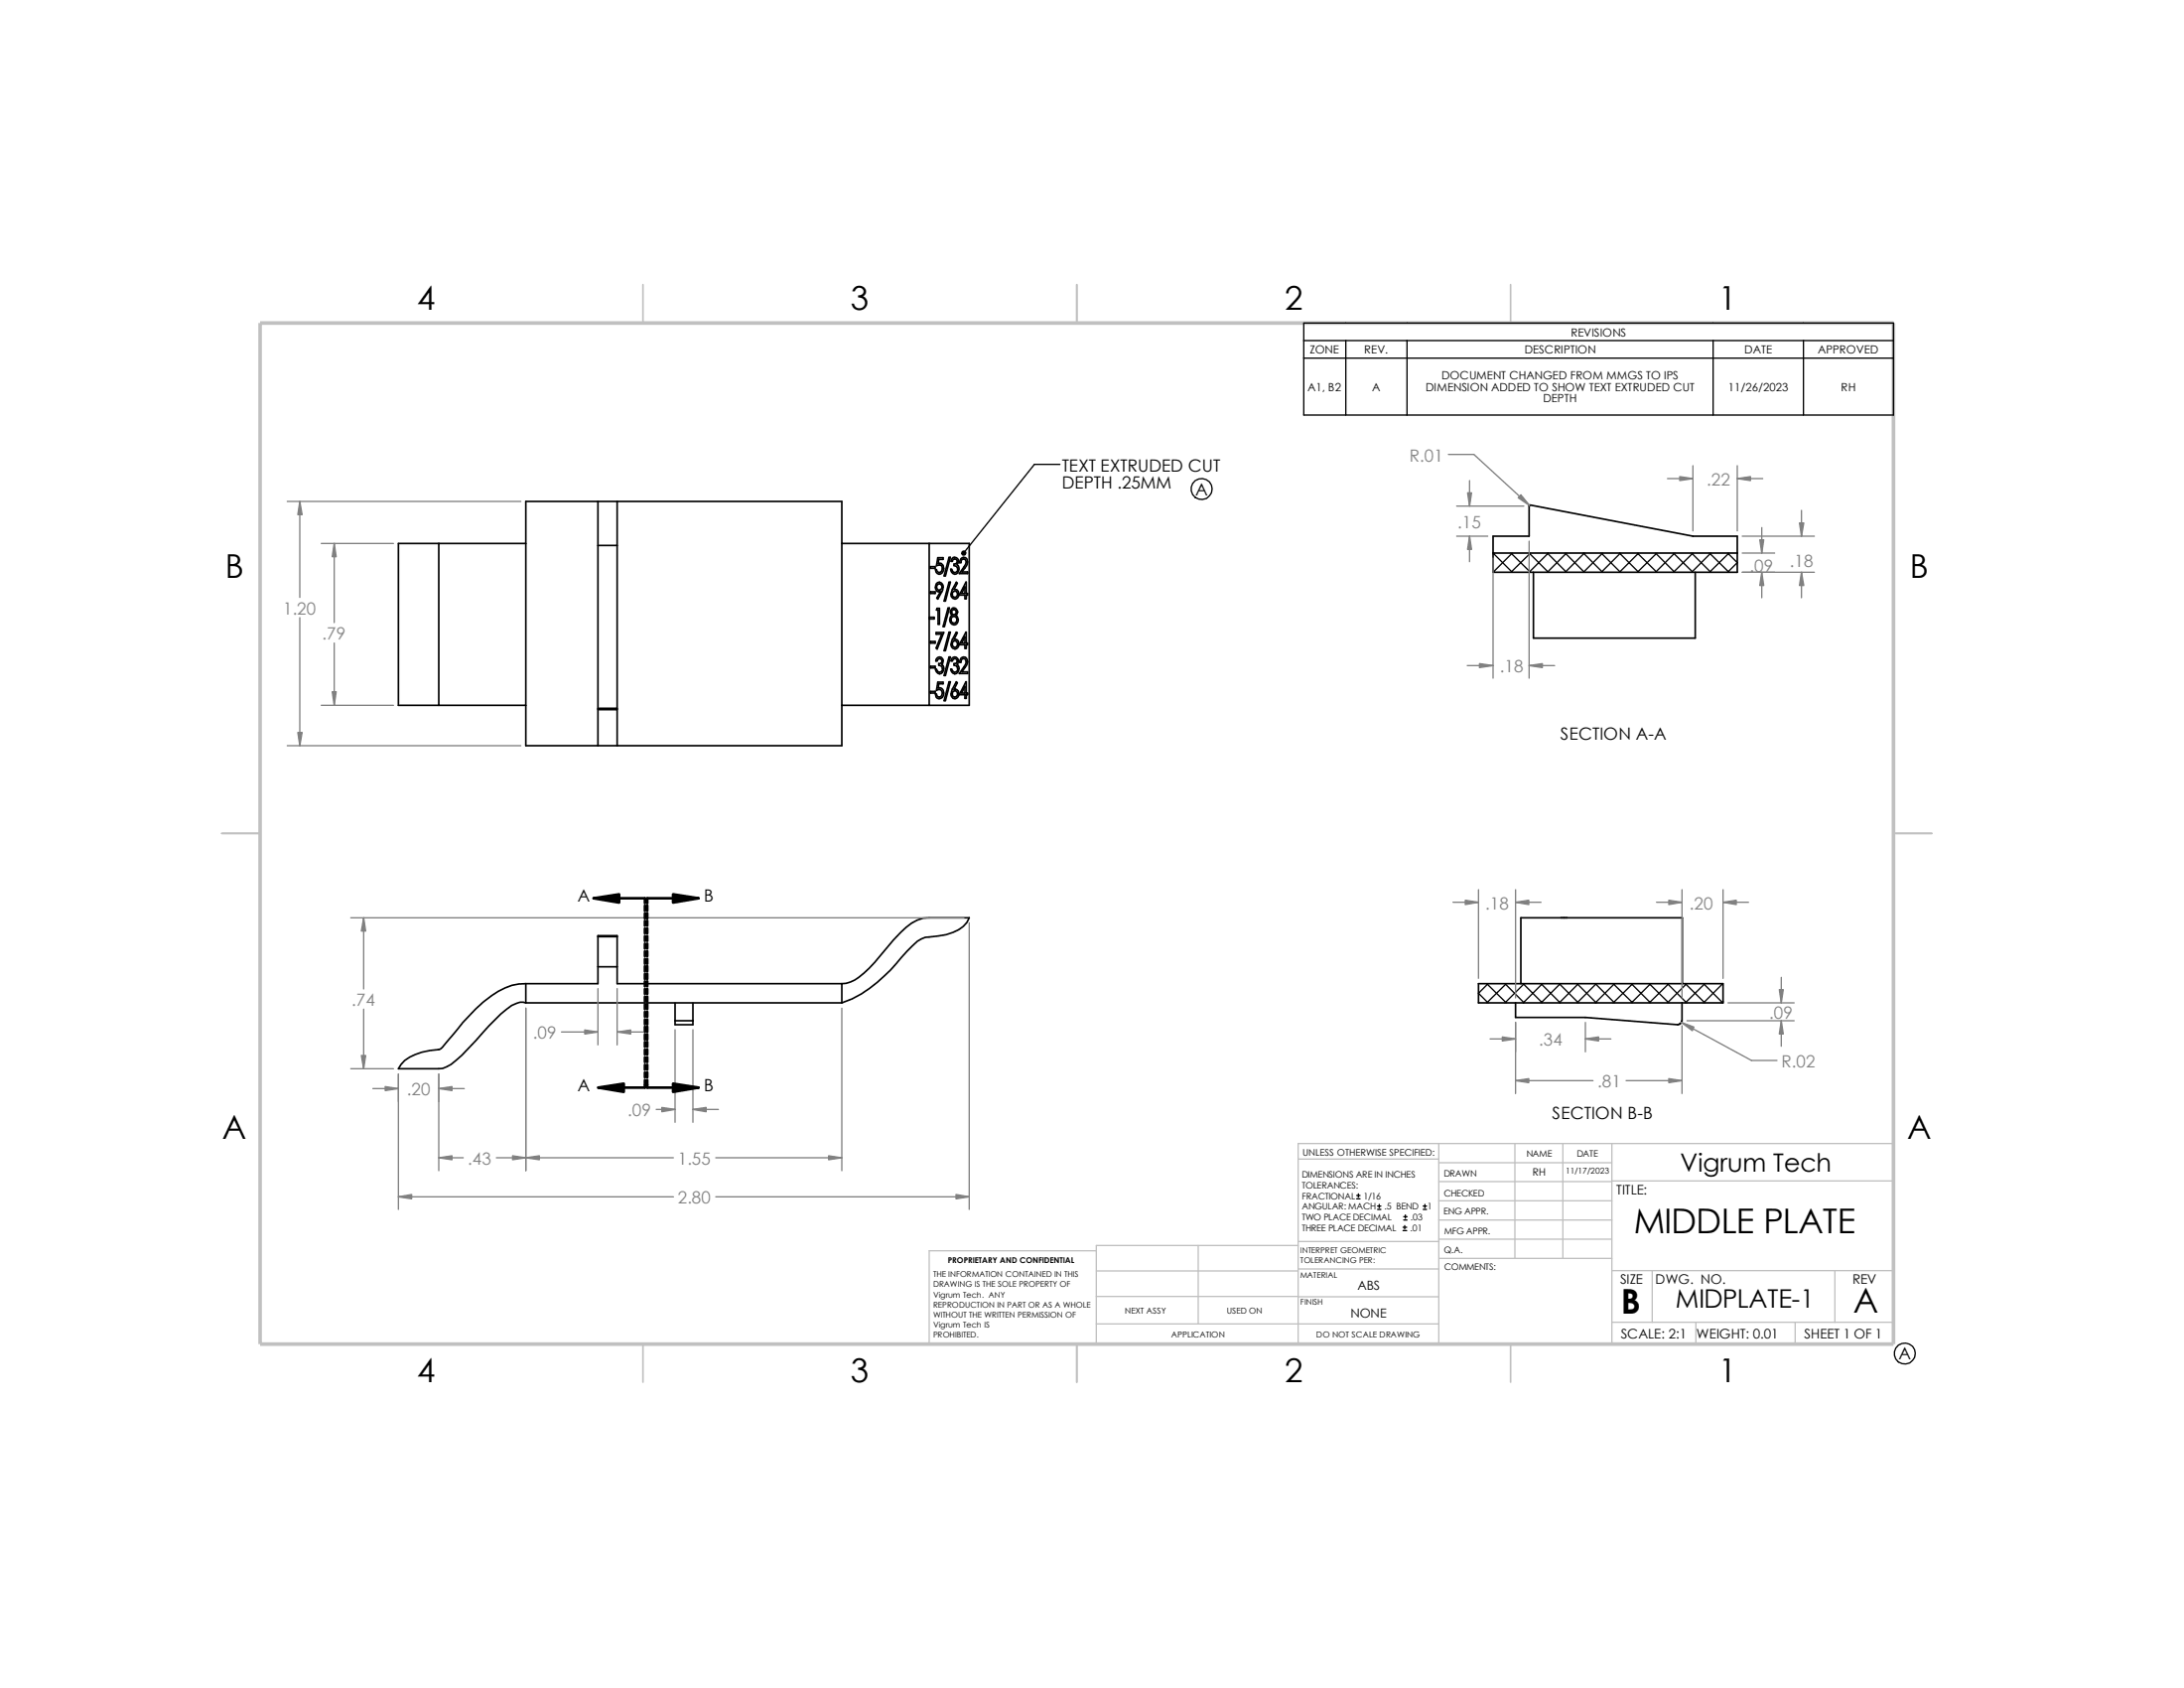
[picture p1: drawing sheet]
<svg xmlns="http://www.w3.org/2000/svg" width="279mm" height="216mm" viewBox="0 0 279 216" stroke-linecap="round" stroke-linejoin="round" font-family="sans-serif">
<g fill="none" stroke="#c0c0c0" stroke-width=".17">
<path d="M140.3 160h-21.4v11.9M153.3 159.3v10M166.1 148.3h18M166.1 159.3h-25.8v12.6M166.1 158.8h18M184.1 148.7h22.1M184.1 151.1h22.1M184.1 153.6h22.1M184.1 158.5h22.1M184.1 156h22.1M184.1 146.3v25.6M193.8 146.3v14.7"/>
<path d="M199.9 146.3v14.7M206.2 151h36M206.2 146.3v25.6M242.2 146.3h-76.1v25.6M140.3 169.3h43.8M140.3 162.6h25.8M140.3 165.8h25.8M166.1 162.3h18M166.1 165.9h18M184.1 161h22.1M206.2 169.1h36M206.2 162.5h36"/>
<path d="M211.4 162.5v6.6M217 169.1v2.8M229.7 169.1v2.8M234.7 162.5v6.6"/>
</g>
<path d="M82.3 36.4v4.9M137.8 36.4v4.9M193.3 36.4v4.9M28.4 106.6h4.9M242.2 106.6h4.9M82.3 171.9v4.9M137.8 171.9v4.9M193.3 171.9v4.9" fill="none" stroke="#c0c0c0" stroke-width=".21"/>
<path d="M33.3 41.3h208.9v130.6h-208.9z" fill="none" stroke="#c0c0c0" stroke-width=".47"/>
<g fill="none" stroke="#000" stroke-width=".21">
<path d="M56.1 69.5h11.2M56.1 69.5h-5.1v20.7h5.1M56.1 69.5v20.7M67.3 64.1h40.4v31.3h-40.4zM76.5 64.1v26.5M76.5 69.8h2.5M79 64.1v26.5M107.7 69.5h11.2M118.9 69.5v20.7M118.9 69.5h5.1v20.7h-5.1M118.9 79h.6v.2h-.6zM119 72.5h.6v.2h-.6z"/>
<path d="M119 75.7h.6v.2h-.6zM119.8 74.6a.5 .5 0 0 1 .6 0 .5 .5 0 0 1 .2 .5v.3l-.6 1.2-.2-.1 .5-.8h-.2a.6 .6 0 0 1-.4-.9zM119.9 74.8a.37 .37 0 0 1 .5 0 .37 .37 0 0 1 0 .5 .37 .37 0 0 1-.5 .1 .42 .42 0 0 1 0-.6zM119.9 77.8h.3v2h-.2v-1.8h-.2zM120 71.3h.6v.2h-.5l-.1 .6h.1a.63 .63 0 0 1 .6 .9 .51 .51 0 0 1-.4 .4 .51 .51 0 0 1-.5-.2l-.1-.3h.1v.1a.35 .35 0 0 0 .3 .2 .35 .35 0 0 0 .4-.2l.1-.3a.45 .45 0 0 0-.3-.4 .45 .45 0 0 0-.5 0zM121.3 77.8h.2l-.7 2.3h-.2zM121.4 71.3h.2l-.7 2.4h-.1zM121.4 74.5h.2l-.7 2.4h-.1zM121.8 77.9a.45 .45 0 0 1 .5-.1 .45 .45 0 0 1 .2 .5l-.1 .3-.1 .1a.66 .66 0 0 1 .3 .7 .66 .66 0 0 1-.6 .5 .68 .68 0 0 1-.5-.5 .68 .68 0 0 1 .3-.7 .52 .52 0 0 1 0-.8zM121.9 75.7a.34 .34 0 0 1 .3-.1 .34 .34 0 0 1 .3 .3 .37 .37 0 0 1-.3 .5 .37 .37 0 0 1-.4-.5zM122 71.3a.53 .53 0 0 1 .6 .3 .53 .53 0 0 1-.2 .6 .7 .7 0 0 1 .3 .7 .7 .7 0 0 1-.6 .5 .66 .66 0 0 1-.5-.6h.2a.41 .41 0 0 0 .6 .4 .41 .41 0 0 0-.1-.8l-.3-.1v-.2a.33 .33 0 0 0 .5-.3 .33 .33 0 0 0-.6-.2l-.1 .2h-.1v-.2zM122.3 74.5l.2 .1-.5 .8a.62 .62 0 0 1 .7 .5 .62 .62 0 0 1-.4 .7 .52 .52 0 0 1-.6-.6l.1-.6z"/>
<path d="M122.9 71.5a.49 .49 0 0 1 .6-.2 .49 .49 0 0 1 .3 .6 2.02 2.02 0 0 1-.7 1.3h.7v.2h-1.1l.8-1.2a.54 .54 0 0 0-.1-.7h-.3l-.1 .2-.1 .3h-.1zM123.4 75.1v.8h-.4zM123.6 74.5v1.4h.2v.2h-.2v.5h-.2v-.5h-.7zM191 68.6h4.6v-3.9l.2-.1 20.8 4h5.6v4.6h-31.2zM191 70.7h31.2M216.9 73.2v8.4h-20.7v-8.4M56.1 90.2h11.2M76.5 90.8v4.6M76.5 90.6h2.5M76.5 90.8h2.5M76.5 90.6v.2M79 90.6v.2"/>
<path d="M79 90.8v4.6M107.7 90.2h11.2M119 82h.6v.3h-.6zM119 88.4h.6v.2h-.6zM119 85.2h.6v.2h-.6zM119.8 80.9h.9l-.8 2.1-.1-.1 .7-1.8h-.7zM119.9 84.2a.45 .45 0 0 1 .5-.1 .45 .45 0 0 1 .2 .4v.3l-.1 .2a.7 .7 0 0 1 .2 .7 .7 .7 0 0 1-.5 .5 .67 .67 0 0 1-.5-.6h.1a.4 .4 0 0 0 .5 .4 .4 .4 0 0 0 .2-.7l-.1-.1-.3-.1v-.2a.32 .32 0 0 0 .4-.4 .32 .32 0 0 0-.5-.1l-.1 .1h-.2zM120 87.2h.6v.3h-.5l-.1 .5h.1a.71 .71 0 0 1 .6 .7 .71 .71 0 0 1-.6 .7l-.2-.1-.1-.1-.1-.4h.1a.37 .37 0 0 0 .6 .3 .54 .54 0 0 0-.1-.9l-.5 .1zM121.4 80.9h.2l-.7 2.3h-.1zM121.4 87.2h.2l-.7 2.4h-.1zM121.4 84h.2l-.7 2.4h-.1zM121.8 84.2a.45 .45 0 0 1 .6-.1 .45 .45 0 0 1 .2 .4v.3l-.2 .2a.7 .7 0 0 1 .3 .7 .7 .7 0 0 1-.6 .5 .67 .67 0 0 1-.5-.6h.2a.4 .4 0 0 0 .5 .4 .4 .4 0 0 0 .2-.7l-.2-.1-.3-.1v-.2a.32 .32 0 0 0 .5-.4 .32 .32 0 0 0-.6-.1l-.1 .1h-.1z"/>
<path d="M121.9 82.1a.39 .39 0 0 1 .6 .1 .39 .39 0 0 1-.2 .6 .4 .4 0 0 1-.4-.2 .4 .4 0 0 1 0-.5zM122 88.4a.38 .38 0 0 1 .5 .4 .38 .38 0 0 1-.6 .3l-.1-.5zM122.3 87.2l.2 .1-.5 .9a.59 .59 0 0 1 .7 .6 .59 .59 0 0 1-.8 .5 .7 .7 0 0 1-.1-.9zM122.3 80.9h.2l-.5 .9a.62 .62 0 0 1 .7 .5 .62 .62 0 0 1-.5 .7 .62 .62 0 0 1-.4-1zM122.9 84.2a.49 .49 0 0 1 .6-.1 .49 .49 0 0 1 .3 .5 2.22 2.22 0 0 1-.7 1.3h.7v.2h-1.1l.8-1.1a.58 .58 0 0 0-.1-.8h-.3l-.1 .2-.1 .3h-.1zM123.4 81.4v.9h-.4zM123.4 87.8v.8h-.4zM123.6 80.9v1.4h.2v.2h-.2v.4h-.2v-.4h-.7zM123.6 87.2v1.4h.2v.3h-.2v.4h-.2v-.4h-.7zM76.5 119.8v6h-9.2M76.5 119.8h2.5M76.5 119.8v-.1h2.5v.1"/>
<path d="M79 119.8v6h28.7M199.7 117.4h.8M67.3 125.8v2.5M67.3 128.3h40.4M67.3 125.8a8.2 8.2 0 0 0-5.5 2.3 61.1 61.1 0 0 0-5.2 5.8l-.3 .3a9.7 9.7 0 0 0-4.5 1.4l-.8 1.1h5.1a3.6 3.6 0 0 0 2.3-1.1l2.5-2.5 1.6-1.9a16.7 16.7 0 0 1 2.9-2.6 1.99 1.99 0 0 1 1.9-.3M76.5 123.7h2.5M86.4 130.6v.5h2.2v-.5M86.4 130.6h2.2M86.4 128.3v2.3M88.6 128.3v2.3M107.7 125.8a4.1 4.1 0 0 0 2.8-1.3l2-2.2a23.9 23.9 0 0 1 4.1-4.2l.7-.4 .8-.3h5.9a3.3 3.3 0 0 1-2.1 1.9 13.2 13.2 0 0 1-3.5 .6l-.5 .2a13.1 13.1 0 0 0-3.3 3.2 17.2 17.2 0 0 1-6.9 5M107.7 125.8v2.5"/>
<path d="M189.1 125.8h31.3v2.5h-31.3zM193.9 128.3v1.8h8.9l11.8 1a.59 .59 0 0 0 .6-.5v-2.3M194.6 125.8v-8.4h20.6v8.4"/>
<circle cx="122" cy="78.3" r=".32"/>
<circle cx="122" cy="79.3" r=".42"/>
</g>
<g fill="none" stroke="#000" stroke-width=".17">
<path d="M135.6 59.4h-3.3l-9 11.3M166.8 41.3h75.4v11.8h-75.4zM166.8 43.6h75.4M166.8 45.8h75.4M172.2 43.6v9.5M180 43.6v9.5M219.2 43.6v9.5M230.7 43.6v9.5M191 73l.2 .2M191 70.7l2.5 2.5M191.2 70.7l-.2 .2M193.3 70.7l2.5 2.5"/>
<path d="M193.5 70.7l-2.5 2.5M195.6 70.7l2.5 2.5M195.8 70.7l-2.5 2.5M198 70.7l2.4 2.5M198.1 70.7l-2.5 2.5M200.2 70.7l2.5 2.5M200.4 70.7l-2.4 2.5M202.6 70.7l2.4 2.5M202.7 70.7l-2.5 2.5M204.9 70.7l2.4 2.5M205 70.7l-2.4 2.5M207.2 70.7l2.4 2.5"/>
<path d="M207.3 70.7l-2.4 2.5M209.5 70.7l2.5 2.5M209.6 70.7l-2.4 2.5M211.8 70.7l2.4 2.5M212 70.7l-2.5 2.5M214.1 70.7l2.5 2.5M214.2 70.7l-2.4 2.5M216.4 70.7l2.5 2.5M216.6 70.7l-2.5 2.5M218.7 70.7l2.5 2.5M218.9 70.7l-2.5 2.5M221 70.7l1.2 1.3-1.2 1.2"/>
<path d="M221.2 70.7l-2.5 2.5M190.2 125.8l2.5 2.5M190.4 125.8l-1.3 1.2 1.3 1.3M192.5 125.8l2.5 2.5M192.7 125.8l-2.5 2.5M194.9 125.8l2.4 2.5M195 125.8l-2.5 2.5M197.1 125.8l2.5 2.5M197.3 125.8l-2.4 2.5M199.5 125.8l2.4 2.5M199.6 125.8l-2.5 2.5M201.8 125.8l2.4 2.5"/>
<path d="M201.9 125.8l-2.4 2.5M204.1 125.8l2.4 2.5M204.2 125.8l-2.4 2.5M206.4 125.8l2.5 2.5M206.5 125.8l-2.4 2.5M208.7 125.8l2.5 2.5M208.9 125.8l-2.5 2.5M211 125.8l2.5 2.5M211.2 125.8l-2.5 2.5M213.3 125.8l2.5 2.5M213.5 125.8l-2.5 2.5M215.6 125.8l2.5 2.5"/>
<path d="M215.8 125.8l-2.5 2.5M217.9 125.8l2.5 2.5M218.1 125.8l-2.5 2.5M220.2 125.8l.2 .2M220.4 125.8l-2.5 2.5M220.4 128.1l-.2 .2M173.6 153.3h.4M173.6 152.9h.4M173.8 152.7v.4M176.2 154.7h.5M176.2 154.3h.5M176.4 154.1v.4"/>
<path d="M179.5 157.4h.5M179.5 157h.5M179.6 156h.4M179.6 155.6h.4M179.7 156.8v.4M179.8 155.4v.4M182.1 154.7h.4M182.1 154.3h.4M182.3 154.1v.4"/>
<circle cx="153.7" cy="62.6" r="1.35"/>
<circle cx="243.7" cy="173.1" r="1.35"/>
</g>
<path d="M123.1 70.6a.27 .27 0 0 1 .4-.1 .27 .27 0 0 1 0 .4 .27 .27 0 0 1-.4 .1l.2-.3-.2 .3-.1-.2z" fill-rule="evenodd" fill="#000" stroke="#000" stroke-width=".17"/>
<g fill="none" stroke="#808080" stroke-width=".17">
<path d="M185.3 58.1h3.3l7.1 6.5M216.6 59.6v8.3M222.2 59.6v8.3M36.7 64.1h29.9M38.4 64.1v12.3M38.4 79v16.4M41.1 69.5h9.2M42.8 69.5v10.1M186.4 68.6h3.9M186.4 64.7h8.5M188 61.5v3.2M188 68.6v3.2"/>
<path d="M191 71.4v15.3M195.6 69.2v17.5M213.3 61.2h3.3M222.2 61.2h3.3M222.9 68.6h9.2M222.9 73.2h9.2M222.9 70.7h4.1M225.4 67.5v3.2M225.4 73.2v3.3M230.5 65.3v3.3M230.5 73.2v3.3M36.7 95.4h29.9"/>
<path d="M41.1 90.2h9.2M42.8 82.3v7.9M187.7 85.1h3.3M195.6 85.1h3.3M44.9 117.4h78.4M46.5 117.4v9.1M124 118v36.7M185.9 115.4h3.2M189.1 113.8v11.3M193.9 115.4h3.2M193.9 113.8v13.8M211.9 115.4h3.3"/>
<path d="M215.2 113.8v13.8M220.4 113.8v11.3M220.4 115.4h3.3M44.9 136.7h5.4M46.5 129.1v7.6M47.7 139.2h3.3M51 137.4v17.3M56.1 137.4v12.3M56.1 139.2h3.3M67.3 128.9v20.8M71.8 132h4.7M76.5 126.4v7.2"/>
<path d="M79 126.4v7.2M79 132h3.3M86.4 131.7v11.9M88.6 131.7v11.9M107.7 128.9v20.8M190.6 132.9h3.3M193.9 130.8v9.1M193.9 138.2h9.9M202.8 130.8v3.7M202.8 132.9h3.3M208 138.2h7.2M215.1 130.8l9 4.8h3.2"/>
<path d="M215.2 131.2v8.7M215.8 130.6h13.7M221.1 128.3h8.4M227.9 125v3.3M227.9 130.6v3.2M51 153.1h35.1M56.1 148.1h3.2M63.5 148.1h22.6M83.9 141.9h2.5M88.6 141.9h3.3M91.6 148.1h16.1M91.6 153.1h32.4"/>
</g>
<g fill="#808080" stroke="#808080" stroke-width=".17">
<path d="M38.1 93.7h.6l-.3 1.7z"/>
<path d="M38.4 64.1l.3 1.7h-.6z"/>
<path d="M42.5 88.5h.5l-.2 1.7z"/>
<path d="M42.8 69.5l.2 1.7h-.5z"/>
<path d="M230.5 73.2l.3 1.7h-.6z"/>
<path d="M225.4 73.2l.2 1.7h-.5z"/>
<path d="M230.2 66.9h.6l-.3 1.7z"/>
<path d="M189.3 84.9l1.7 .2-1.7 .3z"/>
<path d="M194.6 63.3l1.1 1.3-1.5-.9z"/>
<path d="M195.6 85.1l1.7-.2v.5z"/>
<path d="M214.9 61l1.7 .2-1.7 .3z"/>
<path d="M225.1 69h.5l-.2 1.7z"/>
<path d="M222.2 61.2l1.7-.2v.5z"/>
<path d="M187.7 63h.6l-.3 1.7z"/>
<path d="M188 68.6l.3 1.7h-.6z"/>
<path d="M215.1 130.8l1.6 .6-.2 .4z"/>
<path d="M227.6 126.6h.5l-.2 1.7z"/>
<path d="M220.4 115.4l1.7-.3v.6z"/>
<path d="M187.5 115.1l1.6 .3-1.6 .3z"/>
<path d="M213.5 115.1l1.7 .3-1.7 .3z"/>
<path d="M193.9 115.4l1.7-.3v.6z"/>
<path d="M202.8 132.9l1.7-.3v.5z"/>
<path d="M227.9 130.6l.2 1.6h-.5z"/>
<path d="M192.2 132.6l1.7 .3-1.7 .2z"/>
<path d="M193.9 138.2l1.7-.2v.5z"/>
<path d="M213.5 138l1.7 .2-1.7 .3z"/>
<path d="M106 147.8l1.7 .3-1.7 .2z"/>
<path d="M67.3 148.1l1.7-.3v.5z"/>
<path d="M88.6 141.9l1.7-.3v.6z"/>
<path d="M84.7 141.6l1.7 .3-1.7 .3z"/>
<path d="M65.6 147.8l1.7 .3-1.7 .2z"/>
<path d="M56.1 148.1l1.7-.3v.5z"/>
<path d="M46.5 117.4l.3 1.7h-.6z"/>
<path d="M46.2 135h.6l-.3 1.7z"/>
<path d="M51 153.1l1.7-.3v.5z"/>
<path d="M122.3 152.8l1.7 .3-1.7 .2z"/>
<path d="M49.3 139l1.7 .2-1.7 .3z"/>
<path d="M56.1 139.2l1.7-.2v.5z"/>
<path d="M74.8 131.7l1.7 .3-1.7 .2z"/>
<path d="M79 132l1.7-.3v.5z"/>
</g>
<path d="M75.9 114.9l3.3-.5v1zM86.1 114.4l3.3 .5-3.3 .5zM76.5 139.1l3.3-.5v1.1zM86.1 138.6l3.3 .5-3.3 .6z" fill="#000" stroke="#000" stroke-width=".34"/>
<g fill="none" stroke="#000" stroke-width=".34">
<path d="M75.9 114.9h6.6v.6M82.5 115.8v.7M82.5 116.8v.7M82.5 117.8v.6M82.5 118.7v.7M82.5 119.7v.7M82.8 115.8v.7M82.8 116.8v.7M82.8 117.8v.6M82.8 118.7v.7M82.8 119.7v.7M89.4 114.9h-6.6v.6"/>
<path d="M82.5 138.1v1h-6M82.5 120.7v.6M82.5 121.7v.6M82.5 122.6v.7M82.5 123.6v.6M82.5 124.5v.7M82.5 125.5v.7M82.5 126.5v.6M82.5 127.5v.6M82.5 128.4v.7M82.5 129.4v.6M82.5 130.4v.6"/>
<path d="M82.5 131.3v.7M82.5 132.3v.7M82.5 133.3v.6M82.5 134.2v.7M82.5 135.2v.6M82.5 136.2v.6M82.5 137.2v.6M82.8 138.1v1h6.6M82.8 120.7v.6M82.8 121.7v.6M82.8 122.6v.7M82.8 123.6v.6"/>
<path d="M82.8 124.5v.7M82.8 125.5v.7M82.8 126.5v.6M82.8 127.5v.6M82.8 128.4v.7M82.8 129.4v.6M82.8 130.4v.6M82.8 131.3v.7M82.8 132.3v.7M82.8 133.3v.6M82.8 134.2v.7M82.8 135.2v.6"/>
<path d="M82.8 136.2v.6M82.8 137.2v.6"/>
</g>
<g font-size="4.4">
<text x="209" y="157.7">MIDDLE PLATE</text>
<text x="237.1" y="167.9">A</text>
<text x="207.3" y="168">B</text>
</g>
<g font-size="4.2">
<text x="53.3" y="39.6">4</text>
<text x="108.8" y="39.6">3</text>
<text x="164.3" y="39.6">2</text>
<text x="219.8" y="39.6">1</text>
<text x="28.8" y="73.9">B</text>
<text x="244.3" y="73.9">B</text>
<text x="28.4" y="145.7">A</text>
<text x="244" y="145.7">A</text>
<text x="53.3" y="176.7">4</text>
<text x="108.8" y="176.7">3</text>
<text x="164.3" y="176.7">2</text>
<text x="219.8" y="176.7">1</text>
</g>
<text font-size="3.3" x="214.4" y="167.3">MIDPLATE-1</text>
<text font-size="3.2" x="214.9" y="149.8">Vigrum Tech</text>
<g font-size="2.2" fill="#808080">
<text x="180.3" y="59">R.01</text>
<text x="218.3" y="62.1">.22</text>
<text x="186.5" y="67.6">.15</text>
<text x="223.9" y="73.2">.09</text>
<text x="229" y="72.5">.18</text>
<text x="36.2" y="78.6">1.20</text>
<text x="41.2" y="81.8">.79</text>
<text x="191.9" y="86">.18</text>
<text x="190" y="116.3">.18</text>
<text x="216.1" y="116.3">.20</text>
<text x="45" y="128.7">.74</text>
<text x="226.3" y="130.3">.09</text>
<text x="68.2" y="132.9">.09</text>
<text x="196.9" y="133.8">.34</text>
<text x="227.9" y="136.5">R.02</text>
<text x="52.1" y="140.1">.20</text>
<text x="80.3" y="142.8">.09</text>
<text x="204.4" y="139.1">.81</text>
<text x="59.9" y="149">.43</text>
<text x="86.7" y="149">1.55</text>
<text x="86.7" y="153.9">2.80</text>
</g>
<g font-size="2.2">
<text x="135.8" y="60.3">TEXT EXTRUDED CUT</text>
<text x="135.8" y="62.4">DEPTH .25MM</text>
<text x="152.9" y="63.3">A</text>
<text x="199.6" y="94.6">SECTION A-A</text>
<text x="73.9" y="115.3">A</text>
<text x="90" y="115.3">B</text>
<text x="73.9" y="139.5">A</text>
<text x="90" y="139.5">B</text>
<text x="198.6" y="143.1">SECTION B-B</text>
<text x="242.9" y="173.9">A</text>
</g>
<g font-size="1.7">
<text x="206.8" y="152.8">TITLE:</text>
<text x="207.3" y="164.2">SIZE</text>
<text x="211.8" y="164.2">DWG. NO.</text>
<text x="237" y="164.3">REV</text>
<text x="207.3" y="171.2">SCALE: 2:1</text>
<text x="217" y="171.2">WEIGHT: 0.01</text>
<text x="230.8" y="171.2">SHEET 1 OF 1</text>
</g>
<g font-size="1.6">
<text x="173.7" y="165">ABS</text>
<text x="172.8" y="168.5">NONE</text>
</g>
<g font-size="1.4">
<text x="167.6" y="45.3">ZONE</text>
<text x="174.5" y="45.3">REV.</text>
<text x="195" y="45.3">DESCRIPTION</text>
<text x="201" y="43">REVISIONS</text>
<text x="223.1" y="45.3">DATE</text>
<text x="232.5" y="45.3">APPROVED</text>
<text x="167.3" y="50">A1, B2</text>
<text x="175.5" y="50">A</text>
<text x="182.4" y="50">DIMENSION ADDED TO SHOW TEXT EXTRUDED CUT</text>
<text x="184.4" y="48.6">DOCUMENT CHANGED FROM MMGS TO IPS</text>
<text x="197.4" y="51.5">DEPTH</text>
<text x="221.1" y="50">11/26/2023</text>
<text x="235.5" y="50">RH</text>
</g>
<text font-size="1.3" x="196.1" y="150.4">RH</text>
<text font-size="1.2" x="166.7" y="147.8">UNLESS OTHERWISE SPECIFIED:</text>
<g font-size="1.1">
<text x="195.3" y="148">NAME</text>
<text x="201.7" y="148">DATE</text>
<text x="166.5" y="150.6">DIMENSIONS ARE IN INCHES</text>
<text x="166.5" y="152">TOLERANCES:</text>
<text x="166.5" y="153.4">FRACTIONAL</text>
<text x="166.5" y="154.7">ANGULAR: MACH</text>
<text x="174.4" y="153.4">1/16</text>
<text x="177.1" y="154.7">.5 BEND</text>
<text x="182.6" y="154.7">1</text>
<text x="184.7" y="155.4">ENG APPR.</text>
<text x="184.7" y="153">CHECKED</text>
<text x="184.7" y="150.5">DRAWN</text>
<text x="200.3" y="150.1">11/17/2023</text>
<text x="166.5" y="156.1">TWO PLACE DECIMAL</text>
<text x="166.5" y="157.4">THREE PLACE DECIMAL</text>
<text x="180.4" y="157.4">.01</text>
<text x="180.4" y="156.1">.03</text>
<text x="184.7" y="160.2">Q.A.</text>
<text x="184.7" y="157.8">MFG APPR.</text>
<text x="184.7" y="162.4">COMMENTS:</text>
<text x="143.9" y="168.1">NEXT ASSY</text>
<text x="149.8" y="171.1">APPLICATION</text>
<text x="156.9" y="168.1">USED ON</text>
<text x="168.4" y="171.1">DO NOT SCALE DRAWING</text>
</g>
<g font-size="1">
<text x="121.3" y="161.5">PROPRIETARY AND CONFIDENTIAL</text>
<text x="166.4" y="160.3">INTERPRET GEOMETRIC</text>
<text x="166.4" y="161.6">TOLERANCING PER:</text>
<text x="119.4" y="163.4">THE INFORMATION CONTAINED IN THIS</text>
<text x="119.4" y="164.6">DRAWING IS THE SOLE PROPERTY OF</text>
<text x="119.4" y="165.9">Vigrum Tech. ANY</text>
<text x="119.4" y="167.2">REPRODUCTION IN PART OR AS A WHOLE</text>
<text x="166.3" y="163.4">MATERIAL</text>
<text x="166.4" y="166.9">FINISH</text>
<text x="119.4" y="168.5">WITHOUT THE WRITTEN PERMISSION OF</text>
<text x="119.4" y="169.8">Vigrum Tech IS</text>
<text x="119.4" y="171.1">PROHIBITED.</text>
</g>
</svg>
